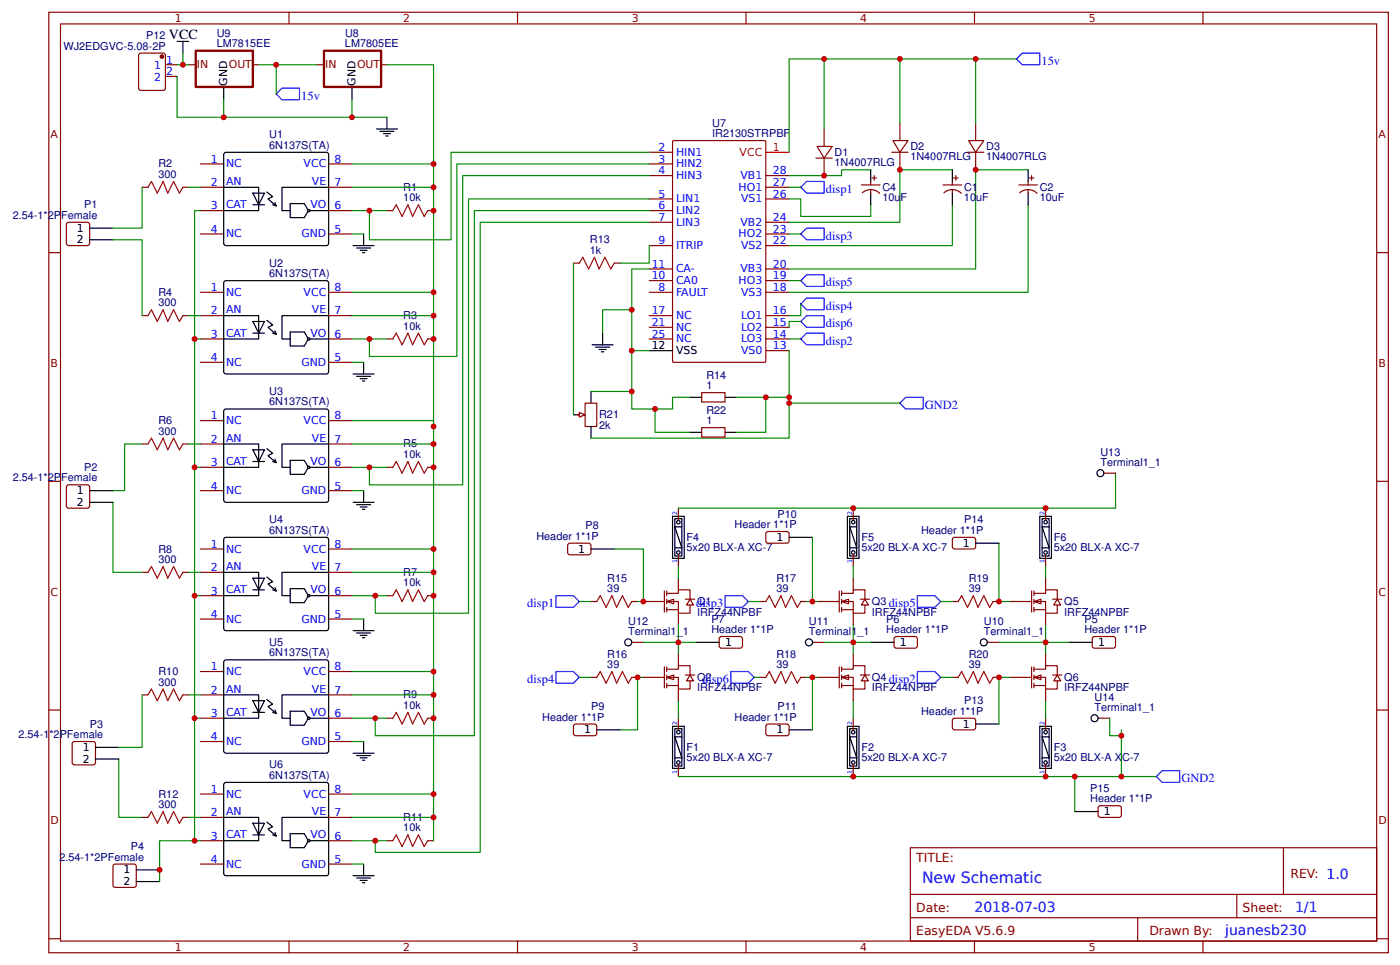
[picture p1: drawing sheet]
<svg xmlns="http://www.w3.org/2000/svg" width="318mm" height="219mm" viewBox="0 0 318 219" stroke-linecap="round" stroke-linejoin="round" font-family="sans-serif">
<g fill="none" stroke="#800" stroke-width=".26">
<path d="M11.1 2.8h304v213.2h-304zM13.7 5.4h298.7v208h-298.7zM31.5 12.3l.5-.3h5l.5 .3v7.7l-.2 .4-5.3 .1-.5-.3zM37.5 14.7h2.7M37.5 17.3h2.7M65.6 2.8v2.6M117.4 2.8v2.6M169.3 2.8v2.6M221.2 2.8v2.6M273 2.8v2.6M45.5 37.2h5.3M74.6 37.2h5.3"/>
<path d="M147.3 37.2h5.3M147.3 34.5h5.3M147.3 39.8h5.3M152.8 31.9h20.7l.3 .1v49.9l-.1 .2-20.8 .1-.2-.2-.1-49.9zM173.8 39.8h5.3M185.2 35.9h3.7M185.4 33.2h3.5l-1.9 2.7zM187 29.2v4M187 35.9v3.9M198.4 39.8v1.1M202.4 34.5h3.7M202.6 31.9h3.5l-1.9 2.6z"/>
<path d="M204.2 27.9v4M204.2 34.5v4M216.9 39.8v1.1M219.6 34.5h3.7M219.8 31.9h3.5l-1.9 2.6zM221.4 27.9v4M221.4 34.5v4M234.1 39.8v1.1M11.1 57.3h2.6M15.1 50.7l.5-.3 4.5 .1 .2 .4v4.5l-.5 .3-4.5-.1-.2-.4zM32.3 42.5h1.3M41.5 42.5h1.3"/>
<path d="M45.5 42.5h5.3M45.5 47.8h5.3M45.5 53h5.3M74.6 42.5h5.3M74.6 47.8h5.3M74.6 53h5.3M87.8 47.8h1.3M97.1 47.8h1.3M130.1 59.7h1.4M139.4 59.7h1.3M147.3 47.8h5.3M147.3 45.1h5.3"/>
<path d="M147.3 50.4h5.3M147.3 55.7h5.3M173.8 42.5h5.3M173.8 53h5.3M173.8 45.1h5.3M173.8 50.4h5.3M173.8 55.7h5.3M195.5 41.9h4.2M195.7 43.7a2.84 2.84 0 0 1 3.9 .1M197.6 41.1v.8M197.6 43v.8M197.9 40.3h1"/>
<path d="M214 41.9h4.3M214.2 43.7a2.84 2.84 0 0 1 4 .1M216.1 41.1v.8M216.1 43v.8M216.4 40.3h1.1M231.2 41.9h4.3M231.4 43.7a2.84 2.84 0 0 1 4 .1M233.3 41.1v.8M233.3 43v.8M233.6 40.3h1.1M312.4 57.3h2.7M32.3 71.6h1.3"/>
<path d="M41.5 71.6h1.3M45.5 66.3h5.3M45.5 71.6h5.3M45.5 76.9h5.3M74.6 66.3h5.3M74.6 71.6h5.3M74.6 76.9h5.3M87.8 76.9h1.3M97.1 76.9h1.3M147.3 66.3h5.3M147.3 71.6h5.3M147.3 76.9h5.3"/>
<path d="M147.3 63.6h5.3M147.3 61h5.3M147.3 74.2h5.3M173.8 66.3h5.3M173.8 71.6h5.3M173.8 76.9h5.3M173.8 63.6h5.3M173.8 61h5.3M173.8 79.5h5.3M173.8 74.2h5.3M45.5 82.2h5.3M45.5 95.4h5.3"/>
<path d="M74.6 82.2h5.3M74.6 95.4h5.3M130.9 94.1h1.4M132.8 91.4h2.6v5.3h-2.6zM11.1 109.1h2.6M15.1 110.2l.5-.3 4.5 .1 .2 .5v4.5l-.5 .2h-4.5l-.2-.5zM32.3 100.7h1.3M41.5 100.7h1.3M45.5 100.7h5.3M45.5 106h5.3M45.5 111.3h5.3M74.6 100.7h5.3"/>
<path d="M74.6 106h5.3M74.6 111.3h5.3M87.8 106h1.3M97.1 106h1.3M312.4 109.1h2.7M32.3 129.8h1.3M41.5 129.8h1.3M45.5 124.5h5.3M45.5 129.8h5.3M45.5 135.1h5.3M74.6 124.5h5.3M74.6 129.8h5.3"/>
<path d="M74.6 135.1h5.3M87.8 135.1h1.3M97.1 135.1h1.3M32.3 157.6h1.3M41.5 157.6h1.3M45.5 140.4h5.3M45.5 152.3h5.3M45.5 157.6h5.3M74.6 140.4h5.3M74.6 152.3h5.3M74.6 157.6h5.3M11.1 161h2.6"/>
<path d="M16.5 168.4l.4-.3 4.5 .1 .3 .5-.1 4.5-.5 .2h-4.5l-.2-.5zM45.5 162.9h5.3M45.5 168.1h5.3M74.6 162.9h5.3M74.6 168.1h5.3M87.8 162.9h1.3M97.1 162.9h1.3M312.4 161h2.7M25.9 196l4.5-.1 .5 .3v4.5l-.2 .4-4.5 .1-.5-.2-.1-4.5zM32.3 185.3h1.3M41.5 185.3h1.3M45.5 180h5.3"/>
<path d="M45.5 185.3h5.3M45.5 190.6h5.3M45.5 195.9h5.3M74.6 180h5.3M74.6 185.3h5.3M74.6 190.6h5.3M74.6 195.9h5.3M87.8 190.6h1.3M97.1 190.6h1.3M206.6 192.2h105.8v21.2h-105.8zM291.3 192.2v10.6M11.1 212.9h2.6"/>
<path d="M65.6 213.4v2.6M117.4 213.4v2.6M169.3 213.4v2.6M206.6 202.8h105.8M206.6 208.1h105.8M221.2 213.4v2.6M258.2 208.1v5.3M273 213.4v2.6M280.7 202.8v5.3M312.4 212.9h2.7"/>
</g>
<path d="M44.4 11.5h13v8.2h-13zM73.5 11.5h13v8.2h-13z" fill="none" stroke="#800" stroke-width=".53"/>
<path d="M42.8 14.7h1.4M57.4 14.7h1.3M71.9 14.7h1.4M86.5 14.7h1.3" fill="none" stroke="#880001" stroke-width=".26"/>
<g fill="none" stroke="#000" stroke-width=".26">
<path d="M40.2 9.4h2.6M41.5 9.4v2.6M50.8 20v2.6M79.9 20v2.6M50.8 34.8l.5-.3 23 .1 .3 .5-.1 20.3-.4 .3-23.1-.1-.2-.4zM85.4 29.2h4.8M86.2 29.8h3.2M87 30.3h1.6M87.6 30.8h.5M87.8 26.6v2.6M197.6 38.5v2.6M216.1 38.5v2.6"/>
<path d="M233.3 38.5v2.6M20.3 51.7h5.3M20.3 54.4h5.3M50.8 42.5h7.9v5.3h-7.9M57.4 43.8h2.6l-1.3 2.6zM57.4 46.4h2.6M60.6 43.5l1.3 1.1-1.1 .5 1.9 1.6-.3-.8M61.9 46.4l.8 .3M65.9 46.2h3.1a1.89 1.89 0 0 1 .5 2.5l-.5 .6h-3.1zM70.4 47.8h4.2M74.6 42.5h-10.6v5.3h1.9M80.1 55.7h4.8"/>
<path d="M80.9 56.2h3.2M81.7 56.8h1.6M82.3 57.3h.5M82.5 53v2.7M197.6 43.8v2.6M216.1 43.8v2.6M233.3 43.8v2.6M50.8 71.6h7.9v5.3h-7.9M51 63.7h23.3l.3 .5-.1 20.3-.4 .3-23.1-.1-.2-.4v-20.1zM57.4 72.9h2.6l-1.3 2.6zM57.4 75.5h2.6M60.6 72.6l1.3 1.1-1.1 .5 1.9 1.6-.3-.8"/>
<path d="M61.9 75.5l.8 .3M65.9 75.3h3.1a1.89 1.89 0 0 1 .5 2.5l-.5 .6h-3.1zM70.4 76.9h4.2M74.6 71.6h-10.6v5.3h1.9M147.3 79.5h5.3M50.8 93l.5-.3 23 .1 .3 .5-.1 20.3-.4 .3-23.1-.1-.2-.4zM80.1 84.8h4.8M80.9 85.3h3.2M81.7 85.9h1.6M82.3 86.4h.5M82.5 82.2v2.6M130.1 94.1h2.7"/>
<path d="M134.1 88.8v2.6M134.1 96.7v2.7M20.3 113.9h5.3M20.3 111.3h5.3M50.8 100.7h7.9v5.3h-7.9M57.4 102h2.6l-1.3 2.6zM57.4 104.6h2.6M60.6 101.7l1.3 1.1-1.1 .5 1.9 1.6-.3-.8M61.9 104.6l.8 .3M65.9 104.4h3.1a1.89 1.89 0 0 1 .5 2.5l-.5 .7h-3.1zM70.4 106h4.2M74.6 100.7h-10.6v5.3h1.9"/>
<path d="M80.1 113.9h4.8M80.9 114.4h3.2M81.7 115h1.6M82.3 115.5h.5M82.5 111.3v2.6M50.8 129.8h7.9v5.3h-7.9M51 121.9h23.3l.3 .5-.1 20.3-.4 .3-23.1-.1-.2-.4v-20.1zM57.4 131.1h2.6l-1.3 2.6zM57.4 133.7h2.6M60.6 130.8l1.3 1.1-1.1 .5 1.9 1.6-.3-.8M61.9 133.7l.8 .3M65.9 133.5h3.1a1.89 1.89 0 0 1 .5 2.5l-.5 .7h-3.1z"/>
<path d="M70.4 135.1h4.2M74.6 129.8h-10.6v5.3h1.9M50.8 157.6h7.9v5.3h-7.9M50.8 149.9l.5-.3 23 .1 .3 .5-.1 20.3-.4 .3-23.1-.1-.2-.4zM57.4 158.9h2.6l-1.3 2.6zM60.6 158.6l1.3 1.1-1.1 .5 1.9 1.6-.3-.8M74.6 157.6h-10.6v5.3h1.9M80.1 143h4.8M80.9 143.5h3.2M81.7 144.1h1.6M82.3 144.6h.5M82.5 140.4v2.6"/>
<path d="M21.7 169.5h5.3M21.7 172.1h5.3M50.8 177.7l.5-.3 23 .1 .3 .4-.1 20.4-.4 .3-23.1-.1-.2-.5zM57.4 161.5h2.6M61.9 161.5l.8 .3M65.9 161.3h3.1a1.89 1.89 0 0 1 .5 2.5l-.5 .6h-3.1zM70.4 162.9h4.2M80.1 170.8h4.8M80.9 171.3h3.2M81.7 171.8h1.6M82.3 172.4h.5M82.5 168.1v2.7"/>
<path d="M30.9 197.2h5.3M30.9 199.9h5.3M50.8 185.3h7.9v5.3h-7.9M57.4 186.7h2.6l-1.3 2.6zM57.4 189.3h2.6M60.6 186.4l1.3 1.1-1.1 .5 1.9 1.6-.3-.8M61.9 189.3l.8 .3M65.9 189h3.1a1.89 1.89 0 0 1 .5 2.5l-.5 .7h-3.1zM70.4 190.6h4.2M74.6 185.3h-10.6v5.3h1.9M80.1 198.6h4.8M80.9 199.1h3.2"/>
<path d="M81.7 199.6h1.6M82.5 195.9v2.7M82.3 200.2h.5"/>
<circle cx="70.1" cy="47.8" r=".26"/>
<circle cx="70.1" cy="76.9" r=".26"/>
<circle cx="70.1" cy="106" r=".26"/>
<circle cx="70.1" cy="135.1" r=".26"/>
<circle cx="70.1" cy="162.9" r=".26"/>
<circle cx="70.1" cy="190.6" r=".26"/>
</g>
<g fill="none" stroke="#080" stroke-width=".26">
<path d="M40.2 17.3v9.3h10.6M40.2 14.7h2.6M41.5 12v2.7M58.7 14.7h13.2M87.8 14.7h10.6v22.5M187 13.4v15.8M204.2 13.4v14.5M221.4 13.4v14.5M230.7 13.4h-51.6v21.1M50.8 22.6v4h29.1v-4M79.9 37.2h18.5v5.3M79.9 26.6h7.9"/>
<path d="M197.6 38.5h-6.6v1.3h-11.9M216.1 38.5h-11.9v11.9h-25.1M233.3 38.5h-11.9v22.5h-42.3M25.6 54.4h6.7v17.2M32.3 42.5v9.2h-6.7M42.8 42.5h2.7M45.5 47.8h-1.3v29.1M79.9 42.5h18.5v23.8M79.9 47.8h7.9M79.9 53h2.6M147.3 55.7v4h-6.6M179.1 45.1h2.6v4h15.9v-2.7"/>
<path d="M179.1 42.5h2.6M179.1 53h2.6M216.1 46.4v9.3h-37M233.3 46.4v19.9h-54.2M42.8 71.6h2.7M45.5 76.9h-1.3v29.1M79.9 71.6h18.5v25.1M79.9 66.3h18.5v5.3M79.9 76.9h7.9M179.1 76.9h2.6M179.1 63.6h2.6M181.7 68.9v2.7h-2.6"/>
<path d="M181.7 72.9h-2.6v1.3M79.9 95.4h18.5v5.3M79.9 82.2h2.6M179.1 91.4h25.1M25.6 113.9v15.9h6.7M32.3 100.7h-4v10.6h-2.7M42.8 100.7h2.7M45.5 106h-1.3v29.1M79.9 100.7h18.5v23.8M79.9 106h7.9M79.9 111.3h2.6M42.8 129.8h2.7"/>
<path d="M45.5 135.1h-1.3v27.8h1.3M79.9 129.8h18.5v22.5M79.9 124.5h18.5v5.3M79.9 135.1h7.9M32.3 157.6v11.9h-5.3M42.8 157.6h2.7M79.9 157.6h18.5v22.4M79.9 152.3h18.5v5.3M79.9 140.4h2.6M27 172.1v13.2h5.3M44.2 162.9v27.7h1.3M79.9 162.9h7.9"/>
<path d="M79.9 168.1h2.6M42.8 185.3h2.7M44.2 190.6h-8v9.3M79.9 185.3h18.5v5.3M79.9 180h18.5v5.3M79.9 190.6h7.9M79.9 195.9h2.6"/>
</g>
<circle cx="36.8" cy="12.8" r=".4" fill="#800" stroke="#800" stroke-width=".26"/>
<g fill="none" stroke="#a00000" stroke-width=".26">
<path d="M33.6 42.5l.8-1.4 1.3 2.7 1.3-2.7 1.1 2.7 1.3-2.7 1.3 2.7 .8-1.3M89.1 47.8l.8-1.4 1.4 2.7 1.3-2.7 1 2.7 1.4-2.7 1.3 2.7 .8-1.3M131.5 59.7l.8-1.4 1.3 2.7 1.3-2.7 1.1 2.7 1.3-2.7 1.3 2.7 .8-1.3M33.6 71.6l.8-1.4 1.3 2.7 1.3-2.7 1.1 2.7 1.3-2.7 1.3 2.7 .8-1.3M89.1 76.9l.8-1.4 1.4 2.7 1.3-2.7 1 2.7 1.4-2.7 1.3 2.7 .8-1.3M33.6 100.7l.8-1.3 1.3 2.6 1.3-2.6 1.1 2.6 1.3-2.6 1.3 2.6 .8-1.3M89.1 106l.8-1.4 1.4 2.7 1.3-2.7 1 2.7 1.4-2.7 1.3 2.7 .8-1.3M33.6 129.8l.8-1.3 1.3 2.6 1.3-2.6 1.1 2.6 1.3-2.6 1.3 2.6 .8-1.3M89.1 135.1l.8-1.4 1.4 2.7 1.3-2.7 1 2.7 1.4-2.7 1.3 2.7 .8-1.3M33.6 157.6l.8-1.4 1.3 2.7 1.3-2.7 1.1 2.7 1.3-2.7 1.3 2.7 .8-1.3M89.1 162.9l.8-1.4 1.4 2.7 1.3-2.7 1 2.7 1.4-2.7 1.3 2.7 .8-1.3M33.6 185.3l.8-1.3 1.3 2.7 1.3-2.7 1.1 2.7 1.3-2.7 1.3 2.7 .8-1.4"/>
<path d="M89.1 190.6l.8-1.3 1.4 2.7 1.3-2.7 1 2.7 1.4-2.7 1.3 2.7 .8-1.4"/>
</g>
<path d="M173.8 34.5h5.3" fill="none" stroke="#f00" stroke-width=".26"/>
<path d="M232 12h4v2.7h-4l-1.3-1.3zM181.7 42.5l1.4-1.4h3.9v2.7h-3.9zM181.7 53l1.4-1.3h3.9v2.7h-3.9zM181.7 68.9l1.4-1.3h3.9v2.6h-3.9zM181.7 72.9l1.4-1.3h3.9v2.6h-3.9zM181.7 76.9l1.4-1.4h3.9v2.7h-3.9zM183.1 62.3h3.9v2.7h-3.9l-1.4-1.4zM205.6 90.1h3.9v2.6h-3.9l-1.4-1.3z" fill="none" stroke="#00f" stroke-width=".26"/>
<path d="M131.5 93.5l1.3 .6-1.3 .5z" fill="#efefef" stroke="#800" stroke-width=".26"/>
<g fill="none" stroke="#080" stroke-width=".26">
<path d="M62.7 14.7v6.6M147.3 34.5h-44.9v19.9h-18.6v-6.6M147.3 37.2h-43.6v43.6h-19.9v-3.9M147.3 39.8h-42.3v70.1h-21.2v-3.9M130.1 59.7v34.4M147.3 45.1h-41v93.9h-21.1v-3.9M147.3 47.8h-39.6v119h-22.5v-3.9M147.3 50.4h-38.3v142.9h-23.8v-2.7M143.4 70.2v22.5h9.2v-2.6h4M143.4 79.5h3.9M147.3 61h-3.9v9.2h-6.6v5.3M179.1 79.5v19.9h-45"/>
<path d="M134.1 88.8h9.3M148.7 92.7v5.3h7.9M167.2 90.1h11.9M173.8 90.1v7.9h-6.6"/>
</g>
<path d="M134.4 78.2h4.7M135.2 78.7h3.2M136 79.2h1.6M136.5 79.8h.5M136.8 75.5v2.7M156.6 90.1h2.7M156.6 98h2.7M164.5 90.1h2.7M164.5 98h2.7" fill="none" stroke="#000" stroke-width=".26"/>
<path d="M159.3 89h5.2v2.1h-5.2zM159.3 97h5.2v2.1h-5.2z" fill="none" stroke="#800" stroke-width=".26"/>
<path d="M64 20h4v2.6h-4l-1.3-1.3z" fill="none" stroke="#00f" stroke-width=".26"/>
<g fill="#fefefe" stroke="#800" stroke-width=".26">
<path d="M151.3 136.4l1.6-.5v1z"/>
<path d="M156.6 135.9l.8 1.3h-1.6z"/>
</g>
<g fill="none" stroke="#800" stroke-width=".26">
<path d="M154 115.2v2.7M193.6 115.2v2.7M237.3 115.2v2.7M250.5 107.3h2.7M129.1 123.2h4.8l.2 .5-.1 1.8-.4 .3-4.5-.1-.3-.4v-1.6zM134.1 136.4h1.3M143.4 136.4h1.3M146 136.4h4.8M150.8 134v4.8M151.3 134.5h2.7v-.8h2.6v2.2M151.3 136.4h2.7v2.6h2.6v-1.8M151.3 138.2h2.7"/>
<path d="M151.3 134v1.1M151.3 135.9v1M151.3 137.7v1.1M154 125.8v2.7M154 131.1v2.6M154 139v2.7M155.5 135.9h2.2M172.5 136.4h1.3M174.1 120.6h4.7l.3 .4-.1 1.9-.4 .3-4.5-.1-.3-.5v-1.6zM181.7 136.4h1.4M193.6 125.8v2.7M216.1 136.4h1.4"/>
<path d="M216.4 121.9h4.8l.2 .5v1.8l-.5 .3-4.5-.1-.3-.4v-1.6zM225.4 136.4h1.3M237.3 125.8v2.7M134.1 153.6h1.3M143.4 153.6h1.3M143.4 145.7h2.6M163.5 144.4h4.8l.2 .5-.1 1.8-.4 .3-4.5-.1-.3-.5v-1.5zM172.5 153.6h1.3M181.7 153.6h1.4M184.4 145.7h2.6M203.2 144.4h4.7l.3 .5-.1 1.8-.4 .3-4.5-.1-.3-.5v-1.5zM216.1 153.6h1.4"/>
<path d="M224.1 145.7h2.6M225.4 153.6h1.3M248.2 144.4h4.7l.3 .5-.1 1.8-.4 .3-4.5-.1-.3-.5v-1.5zM130.4 164.2h4.8l.2 .5v1.9l-.5 .2-4.5-.1-.3-.4v-1.6zM154 162.9v2.6M154 173.4v2.7M174.1 164.2h4.7l.3 .5-.1 1.9-.4 .2-4.5-.1-.3-.4v-1.6zM193.6 162.9v2.6M193.6 173.4v2.7M216.4 162.9h4.8l.2 .5v1.8l-.5 .3-4.5-.1-.3-.4v-1.6zM237.3 162.9v2.6M237.3 173.4v2.7"/>
<path d="M249.2 162.9h2.7M249.5 182.8h4.7l.3 .4-.1 1.9-.4 .2h-4.5l-.3-.5v-1.6z"/>
</g>
<g fill="none" stroke="#080" stroke-width=".26">
<path d="M253.2 107.3v7.9h-99.2M131.5 136.4h2.6M139.4 124.5h6.6v11.9h-1.3M154 128.5v2.6M169.8 136.4h2.7M183.1 136.4h2.6M184.4 121.8v14.6M193.6 128.5v2.6M213.5 136.4h2.6M226.7 123.2v13.2h2.7M237.3 128.5v2.6M131.5 153.6h2.6"/>
<path d="M146 153.6h-1.3v11.9h-4M146 145.7h11.9M154 141.7v6.6M154 158.9v4M171.2 153.6h1.3M183.1 153.6h2.6M184.4 153.6v11.9M187 145.7h10.6M193.6 141.7v6.6M193.6 158.9v4M213.5 153.6h2.6M226.7 145.7h15.9"/>
<path d="M229.4 153.6h-2.7v10.6M237.3 141.7v6.6M237.3 158.9v4M154 176.1h108.4M243.9 176.1v7.9M251.9 162.9v3.9h2.6M254.5 165.5v10.6"/>
</g>
<path d="M126.2 135.1h3.9l1.4 1.3-1.4 1.3h-3.9zM164.5 135.1h4l1.3 1.3-1.3 1.3h-4zM208.2 135.1h4l1.3 1.3-1.3 1.3h-4zM126.2 152.3h3.9l1.4 1.3-1.4 1.3h-3.9zM165.9 152.3h3.9l1.4 1.3-1.4 1.3h-3.9zM208.2 152.3h4l1.3 1.3-1.3 1.3h-4zM263.8 174.8h3.9v2.6h-3.9l-1.4-1.3z" fill="none" stroke="#00f" stroke-width=".26"/>
<g fill="none" stroke="#000" stroke-width=".26">
<path d="M152.6 117.1h2.7v9.5h-2.7zM153.2 117.6h1.6v8.5h-1.6zM154.8 119.5h-1.6l1.6 4.7h-1.6M192.3 117.1h2.7v9.5h-2.7zM192.9 117.6h1.5v8.5h-1.5zM194.4 119.5h-1.5l1.5 4.7h-1.5M236 117.1h2.6v9.5h-2.6zM236.5 117.6h1.6v8.5h-1.6zM238.1 119.5h-1.6l1.6 4.7h-1.6M134.1 124.5h5.3M179.1 121.8h5.3M221.4 123.2h5.3"/>
<path d="M157.9 145.7h5.3M197.6 145.7h5.3M242.6 145.7h5.3M135.4 165.5h5.3M152.6 164.7h2.7v9.5h-2.7zM153.2 165.2h1.6v8.5h-1.6zM154.8 167.1h-1.6l1.6 4.7h-1.6M179.1 165.5h5.3M192.3 164.7h2.7v9.5h-2.7zM192.9 165.2h1.5v8.5h-1.5zM194.4 167.1h-1.5l1.5 4.7h-1.5M221.4 164.2h5.3"/>
<path d="M236 164.7h2.6v9.5h-2.6zM236.5 165.2h1.6v8.5h-1.6zM238.1 167.1h-1.6l1.6 4.7h-1.6M243.9 184h5.3"/>
<circle cx="154" cy="118.4" r=".4"/>
<circle cx="193.6" cy="118.4" r=".4"/>
<circle cx="237.3" cy="118.4" r=".4"/>
<circle cx="249.7" cy="107.3" r=".79"/>
<circle cx="154" cy="125.3" r=".4"/>
<circle cx="193.6" cy="125.3" r=".4"/>
<circle cx="237.3" cy="125.3" r=".4"/>
<circle cx="142.6" cy="145.7" r=".79"/>
<circle cx="183.6" cy="145.7" r=".79"/>
<circle cx="223.3" cy="145.7" r=".79"/>
<circle cx="154" cy="172.9" r=".4"/>
<circle cx="154" cy="166" r=".4"/>
<circle cx="193.6" cy="172.9" r=".4"/>
<circle cx="193.6" cy="166" r=".4"/>
<circle cx="237.3" cy="172.9" r=".4"/>
<circle cx="237.3" cy="166" r=".4"/>
<circle cx="248.4" cy="162.9" r=".79"/>
</g>
<path d="M135.4 136.4l.8-1.3 1.4 2.6 1.3-2.6 1 2.6 1.4-2.6 1.3 2.6 .8-1.3M173.8 136.4l.8-1.3 1.3 2.6 1.3-2.6 1.1 2.6 1.3-2.6 1.3 2.6 .8-1.3M217.5 136.4l.8-1.3 1.3 2.6 1.3-2.6 1.1 2.6 1.3-2.6 1.3 2.6 .8-1.3M135.4 153.6l.8-1.3 1.4 2.6 1.3-2.6 1 2.6 1.4-2.6 1.3 2.6 .8-1.3M173.8 153.6l.8-1.3 1.3 2.6 1.3-2.6 1.1 2.6 1.3-2.6 1.3 2.6 .8-1.3M217.5 153.6l.8-1.3 1.3 2.6 1.3-2.6 1.1 2.6 1.3-2.6 1.3 2.6 .8-1.3" fill="none" stroke="#a00000" stroke-width=".26"/>
<g fill="#fefefe" stroke="#800" stroke-width=".26">
<path d="M191 136.4l1.6-.5v1z"/>
<path d="M196.3 135.9l.8 1.3h-1.6z"/>
</g>
<path d="M185.7 136.4h4.8M190.5 134v4.8M191 134.5h2.6v-.8h2.7v2.2M191 136.4h2.6v2.6h2.7v-1.8M191 138.2h2.6M191 134v1.1M191 135.9v1M191 137.7v1.1M193.6 131.1v2.6M193.6 139v2.7M195.2 135.9h2.2" fill="none" stroke="#800" stroke-width=".26"/>
<g fill="#fefefe" stroke="#800" stroke-width=".26">
<path d="M234.7 136.4l1.5-.5v1z"/>
<path d="M240 135.9l.7 1.3h-1.5z"/>
</g>
<path d="M229.4 136.4h4.7M234.1 134v4.8M234.7 134.5h2.6v-.8h2.7v2.2M234.7 136.4h2.6v2.6h2.7v-1.8M234.7 138.2h2.6M234.7 134v1.1M234.7 135.9v1M234.7 137.7v1.1M237.3 131.1v2.6M237.3 139v2.7M238.9 135.9h2.1" fill="none" stroke="#800" stroke-width=".26"/>
<g fill="#fefefe" stroke="#800" stroke-width=".26">
<path d="M151.3 153.6l1.6-.5v1z"/>
<path d="M156.6 153.1l.8 1.3h-1.6z"/>
</g>
<path d="M146 153.6h4.8M150.8 151.2v4.8M151.3 151.7h2.7v-.8h2.6v2.2M151.3 153.6h2.7v2.6h2.6v-1.8M151.3 155.4h2.7M151.3 151.2v1.1M151.3 153.1v1M151.3 154.9v1.1M154 148.3v2.6M154 156.2v2.7M155.5 153.1h2.2" fill="none" stroke="#800" stroke-width=".26"/>
<g fill="#fefefe" stroke="#800" stroke-width=".26">
<path d="M191 153.6l1.6-.5v1z"/>
<path d="M196.3 153.1l.8 1.3h-1.6z"/>
</g>
<path d="M185.7 153.6h4.8M190.5 151.2v4.8M191 151.7h2.6v-.8h2.7v2.2M191 153.6h2.6v2.6h2.7v-1.8M191 155.4h2.6M191 151.2v1.1M191 153.1v1M191 154.9v1.1M193.6 148.3v2.6M193.6 156.2v2.7M195.2 153.1h2.2" fill="none" stroke="#800" stroke-width=".26"/>
<g fill="#fefefe" stroke="#800" stroke-width=".26">
<path d="M234.7 153.6l1.5-.5v1z"/>
<path d="M240 153.1l.7 1.3h-1.5z"/>
</g>
<path d="M229.4 153.6h4.7M234.1 151.2v4.8M234.7 151.7h2.6v-.8h2.7v2.2M234.7 153.6h2.6v2.6h2.7v-1.8M234.7 155.4h2.6M234.7 151.2v1.1M234.7 153.1v1M234.7 154.9v1.1M237.3 148.3v2.6M237.3 156.2v2.7M238.9 153.1h2.1" fill="none" stroke="#800" stroke-width=".26"/>
<g fill="#c00">
<circle cx="254.5" cy="176.1" r=".66"/>
<circle cx="237.3" cy="115.2" r=".66"/>
<circle cx="243.9" cy="176.1" r=".66"/>
<circle cx="237.3" cy="145.7" r=".66"/>
<circle cx="154" cy="145.7" r=".66"/>
<circle cx="226.7" cy="153.6" r=".66"/>
<circle cx="184.4" cy="136.4" r=".66"/>
<circle cx="146" cy="136.4" r=".66"/>
<circle cx="144.7" cy="153.6" r=".66"/>
<circle cx="193.6" cy="115.2" r=".66"/>
<circle cx="193.6" cy="176.1" r=".66"/>
<circle cx="237.3" cy="176.1" r=".66"/>
<circle cx="184.4" cy="153.6" r=".66"/>
<circle cx="193.6" cy="145.7" r=".66"/>
<circle cx="226.7" cy="136.4" r=".66"/>
<circle cx="254.5" cy="166.8" r=".66"/>
<circle cx="85.2" cy="162.9" r=".66"/>
<circle cx="83.8" cy="106" r=".66"/>
<circle cx="83.8" cy="47.8" r=".66"/>
<circle cx="173.8" cy="90.1" r=".66"/>
<circle cx="143.4" cy="70.2" r=".66"/>
<circle cx="143.4" cy="88.8" r=".66"/>
<circle cx="143.4" cy="79.5" r=".66"/>
<circle cx="204.2" cy="13.4" r=".66"/>
<circle cx="221.4" cy="38.5" r=".66"/>
<circle cx="187" cy="39.8" r=".66"/>
<circle cx="204.2" cy="38.5" r=".66"/>
<circle cx="187" cy="13.4" r=".66"/>
<circle cx="221.4" cy="13.4" r=".66"/>
<circle cx="179.1" cy="91.4" r=".66"/>
<circle cx="179.1" cy="90.1" r=".66"/>
<circle cx="148.7" cy="92.7" r=".66"/>
<circle cx="36.2" cy="197.2" r=".66"/>
<circle cx="44.2" cy="106" r=".66"/>
<circle cx="44.2" cy="162.9" r=".66"/>
<circle cx="98.4" cy="47.8" r=".66"/>
<circle cx="98.4" cy="66.3" r=".66"/>
<circle cx="98.4" cy="37.2" r=".66"/>
<circle cx="98.4" cy="157.6" r=".66"/>
<circle cx="98.4" cy="100.7" r=".66"/>
<circle cx="41.5" cy="14.7" r=".66"/>
<circle cx="50.8" cy="26.6" r=".66"/>
<circle cx="79.9" cy="26.6" r=".66"/>
<circle cx="98.4" cy="42.5" r=".66"/>
<circle cx="98.4" cy="71.6" r=".66"/>
<circle cx="98.4" cy="129.8" r=".66"/>
<circle cx="98.4" cy="185.3" r=".66"/>
<circle cx="98.4" cy="96.7" r=".66"/>
<circle cx="98.4" cy="76.9" r=".66"/>
<circle cx="98.4" cy="124.5" r=".66"/>
<circle cx="98.4" cy="106" r=".66"/>
<circle cx="98.4" cy="152.3" r=".66"/>
<circle cx="98.4" cy="135.1" r=".66"/>
<circle cx="98.4" cy="180" r=".66"/>
<circle cx="98.4" cy="162.9" r=".66"/>
<circle cx="44.2" cy="135.1" r=".66"/>
<circle cx="44.2" cy="76.9" r=".66"/>
<circle cx="44.2" cy="190.6" r=".66"/>
<circle cx="83.8" cy="76.9" r=".66"/>
<circle cx="85.2" cy="135.1" r=".66"/>
<circle cx="85.2" cy="190.6" r=".66"/>
<circle cx="62.7" cy="14.7" r=".66"/>
</g>
<text font-size="3.5" fill="#00f" x="209.3" y="200.2">New Schematic</text>
<text font-size="3.2" x="38.3" y="8.9">VCC</text>
<g font-size="3.2" fill="#00f">
<text x="221.2" y="206.8">2018-07-03</text>
<text x="293.9" y="206.8">1/1</text>
<text x="278.1" y="212.1">juanesb230</text>
</g>
<g font-size="2.8" fill="#00f">
<text x="236.4" y="14.7">15v</text>
<text x="68.4" y="22.6">15v</text>
<text x="187.4" y="43.8">disp1</text>
<text x="187.4" y="54.4">disp3</text>
<text x="187.4" y="65">disp5</text>
<text x="187.4" y="70.2">disp4</text>
<text x="187.4" y="74.2">disp6</text>
<text x="187.4" y="78.2">disp2</text>
<text x="209.9" y="92.7">GND2</text>
<text x="119.7" y="137.7">disp1</text>
<text x="158" y="137.7">disp3</text>
<text x="201.7" y="137.7">disp5</text>
<text x="119.7" y="154.9">disp4</text>
<text x="159.4" y="154.9">disp6</text>
<text x="201.7" y="154.9">disp2</text>
<text x="268.1" y="177.4">GND2</text>
</g>
<g font-size="2.8" fill="#800">
<text x="207.9" y="195.4">TITLE:</text>
<text x="292.9" y="199.1">REV: 1.0</text>
<text x="207.9" y="206.8">Date:</text>
<text x="282" y="206.8">Sheet:</text>
<text x="207.9" y="212.1">EasyEDA V5.6.9</text>
<text x="260.9" y="212.1">Drawn By:</text>
</g>
<g font-size="2.5" fill="#800">
<text x="39.7" y="5">1</text>
<text x="91.5" y="5">2</text>
<text x="143.4" y="5">3</text>
<text x="195.2" y="5">4</text>
<text x="247.1" y="5">5</text>
<text x="11.5" y="31.4">A</text>
<text x="312.8" y="31.4">A</text>
<text x="11.5" y="83.2">B</text>
<text x="312.8" y="83.2">B</text>
<text x="11.5" y="135.1">C</text>
<text x="312.8" y="135.1">C</text>
<text x="11.5" y="186.9">D</text>
<text x="312.8" y="186.9">D</text>
<text x="39.7" y="215.6">1</text>
<text x="91.5" y="215.6">2</text>
<text x="143.4" y="215.6">3</text>
<text x="195.2" y="215.6">4</text>
<text x="247.1" y="215.6">5</text>
</g>
<g font-size="2.5" fill="#000080">
<text x="14.4" y="11.2">WJ2EDGVC-5.08-2P</text>
<text x="33.2" y="8.9">P12</text>
<text x="49.2" y="10.7">LM7815EE</text>
<text x="49.2" y="8.3">U9</text>
<text x="78.3" y="10.7">LM7805EE</text>
<text x="78.3" y="8.3">U8</text>
<text x="161.6" y="28.7">U7</text>
<text x="61.1" y="31.4">U1</text>
<text x="61.1" y="33.7">6N137S(TA)</text>
<text x="161.6" y="31.1">IR2130STRPBF</text>
<text x="189.4" y="35.3">D1</text>
<text x="206.6" y="34">D2</text>
<text x="223.8" y="34">D3</text>
<text x="36" y="40.3">300</text>
<text x="36" y="38">R2</text>
<text x="189.4" y="37.7">1N4007RLG</text>
<text x="206.6" y="36.4">1N4007RLG</text>
<text x="223.8" y="36.4">1N4007RLG</text>
<text x="19.1" y="47.2">P1</text>
<text x="91.5" y="45.6">10k</text>
<text x="91.5" y="43.3">R1</text>
<text x="200.3" y="45.6">10uF</text>
<text x="200.3" y="43.3">C4</text>
<text x="218.8" y="45.6">10uF</text>
<text x="218.8" y="43.3">C1</text>
<text x="236" y="45.6">10uF</text>
<text x="236" y="43.3">C2</text>
<text x="2.9" y="49.6">2.54-1*2PFemale</text>
<text x="133.9" y="57.5">1k</text>
<text x="133.9" y="55.2">R13</text>
<text x="61.1" y="60.5">U2</text>
<text x="61.1" y="62.8">6N137S(TA)</text>
<text x="36" y="69.5">300</text>
<text x="36" y="67.1">R4</text>
<text x="91.5" y="74.7">10k</text>
<text x="91.5" y="72.4">R3</text>
<text x="61.1" y="89.6">U3</text>
<text x="160.3" y="88.2">1</text>
<text x="160.3" y="85.9">R14</text>
<text x="61.1" y="91.9">6N137S(TA)</text>
<text x="136" y="94.9">R21</text>
<text x="160.3" y="93.8">R22</text>
<text x="36" y="98.6">300</text>
<text x="36" y="96.2">R6</text>
<text x="91.5" y="101.5">R5</text>
<text x="136" y="97.2">2k</text>
<text x="160.3" y="96.2">1</text>
<text x="19.1" y="106.8">P2</text>
<text x="91.5" y="103.8">10k</text>
<text x="249.7" y="105.7">Terminal1_1</text>
<text x="249.8" y="103.3">U13</text>
<text x="2.9" y="109.1">2.54-1*2PFemale</text>
<text x="61.1" y="118.7">U4</text>
<text x="132.9" y="120">P8</text>
<text x="166.7" y="119.7">Header 1*1P</text>
<text x="176.5" y="117.3">P10</text>
<text x="218.8" y="118.7">P14</text>
<text x="36" y="125.3">R8</text>
<text x="61.1" y="121">6N137S(TA)</text>
<text x="121.7" y="122.4">Header 1*1P</text>
<text x="155.8" y="125">5x20 BLX-A XC-7</text>
<text x="155.8" y="122.6">F4</text>
<text x="195.5" y="125">5x20 BLX-A XC-7</text>
<text x="195.5" y="122.6">F5</text>
<text x="209.1" y="121">Header 1*1P</text>
<text x="239.2" y="125">5x20 BLX-A XC-7</text>
<text x="239.2" y="122.6">F6</text>
<text x="36" y="127.7">300</text>
<text x="91.5" y="130.6">R7</text>
<text x="137.8" y="131.9">R15</text>
<text x="176.2" y="131.9">R17</text>
<text x="219.9" y="131.9">R19</text>
<text x="91.5" y="133">10k</text>
<text x="137.8" y="134.3">39</text>
<text x="158.2" y="137.2">Q1</text>
<text x="176.2" y="134.3">39</text>
<text x="197.9" y="137.2">Q3</text>
<text x="219.9" y="134.3">39</text>
<text x="241.5" y="137.2">Q5</text>
<text x="142.6" y="141.7">U12</text>
<text x="158.2" y="139.6">IRFZ44NPBF</text>
<text x="161.4" y="143.5">Header 1*1P</text>
<text x="161.4" y="141.2">P7</text>
<text x="183.6" y="141.7">U11</text>
<text x="197.9" y="139.6">IRFZ44NPBF</text>
<text x="201.1" y="143.5">Header 1*1P</text>
<text x="201.1" y="141.2">P6</text>
<text x="223.3" y="141.7">U10</text>
<text x="241.5" y="139.6">IRFZ44NPBF</text>
<text x="246.1" y="143.5">Header 1*1P</text>
<text x="246.1" y="141.2">P5</text>
<text x="61.1" y="146.4">U5</text>
<text x="61.1" y="148.8">6N137S(TA)</text>
<text x="137.8" y="149.1">R16</text>
<text x="142.6" y="144.1">Terminal1_1</text>
<text x="176.2" y="149.1">R18</text>
<text x="183.6" y="144.1">Terminal1_1</text>
<text x="219.9" y="149.1">R20</text>
<text x="223.3" y="144.1">Terminal1_1</text>
<text x="36" y="155.4">300</text>
<text x="36" y="153.1">R10</text>
<text x="137.8" y="151.5">39</text>
<text x="158.2" y="154.4">Q2</text>
<text x="176.2" y="151.5">39</text>
<text x="197.9" y="154.4">Q4</text>
<text x="219.9" y="151.5">39</text>
<text x="241.5" y="154.4">Q6</text>
<text x="91.5" y="160.7">10k</text>
<text x="91.5" y="158.4">R9</text>
<text x="134.2" y="161">P9</text>
<text x="158.2" y="156.8">IRFZ44NPBF</text>
<text x="176.5" y="161">P11</text>
<text x="197.9" y="156.8">IRFZ44NPBF</text>
<text x="218.8" y="159.7">P13</text>
<text x="241.5" y="156.8">IRFZ44NPBF</text>
<text x="248.4" y="161.3">Terminal1_1</text>
<text x="248.4" y="158.9">U14</text>
<text x="4.2" y="167.3">2.54-1*2PFemale</text>
<text x="20.4" y="165">P3</text>
<text x="123.1" y="163.4">Header 1*1P</text>
<text x="166.7" y="163.4">Header 1*1P</text>
<text x="209.1" y="162.1">Header 1*1P</text>
<text x="155.8" y="172.6">5x20 BLX-A XC-7</text>
<text x="155.8" y="170.3">F1</text>
<text x="195.5" y="172.6">5x20 BLX-A XC-7</text>
<text x="195.5" y="170.3">F2</text>
<text x="239.2" y="172.6">5x20 BLX-A XC-7</text>
<text x="239.2" y="170.3">F3</text>
<text x="61.1" y="174.2">U6</text>
<text x="61.1" y="176.6">6N137S(TA)</text>
<text x="247.4" y="179.5">P15</text>
<text x="36" y="183.2">300</text>
<text x="36" y="180.8">R12</text>
<text x="247.4" y="181.9">Header 1*1P</text>
<text x="91.5" y="188.5">10k</text>
<text x="91.5" y="186.1">R11</text>
<text x="13.5" y="195.1">2.54-1*2PFemale</text>
<text x="29.7" y="192.7">P4</text>
</g>
<g font-size="2.5" fill="#00f">
<text x="35" y="15.7">1</text>
<text x="37.7" y="14.4">1</text>
<text x="37.7" y="17.1">2</text>
<text x="35" y="18.4">2</text>
<text x="149.5" y="34.3">2</text>
<text x="153.4" y="35.3">HIN1</text>
<text x="47.9" y="36.9">1</text>
<text x="51.3" y="38">NC</text>
<text x="51.3" y="41.9">AN</text>
<text x="68.9" y="38">VCC</text>
<text x="70.8" y="41.9">VE</text>
<text x="75.9" y="36.9">8</text>
<text x="149.5" y="36.9">3</text>
<text x="149.5" y="39.6">4</text>
<text x="153.4" y="38">HIN2</text>
<text x="153.4" y="40.6">HIN3</text>
<text x="168.1" y="40.6">VB1</text>
<text x="175.4" y="39.6">28</text>
<text x="47.9" y="42.2">2</text>
<text x="47.9" y="47.5">3</text>
<text x="51.3" y="47.2">CAT</text>
<text x="70.5" y="47.2">VO</text>
<text x="75.9" y="47.5">6</text>
<text x="75.9" y="42.2">7</text>
<text x="149.5" y="44.8">5</text>
<text x="149.5" y="47.5">6</text>
<text x="153.4" y="45.9">LIN1</text>
<text x="167.6" y="43.3">HO1</text>
<text x="168.2" y="45.9">VS1</text>
<text x="175.4" y="44.8">26</text>
<text x="175.4" y="42.2">27</text>
<text x="47.9" y="52.8">4</text>
<text x="51.3" y="53.8">NC</text>
<text x="68.4" y="53.8">GND</text>
<text x="75.9" y="52.8">5</text>
<text x="149.5" y="50.1">7</text>
<text x="153.4" y="48.6">LIN2</text>
<text x="153.4" y="51.2">LIN3</text>
<text x="167.6" y="53.8">HO2</text>
<text x="168.1" y="51.2">VB2</text>
<text x="175.4" y="52.8">23</text>
<text x="175.4" y="50.1">24</text>
<text x="149.5" y="55.4">9</text>
<text x="153.4" y="56.5">ITRIP</text>
<text x="168.2" y="56.5">VS2</text>
<text x="175.4" y="55.4">22</text>
<text x="147.9" y="63.4">10</text>
<text x="147.9" y="60.7">11</text>
<text x="153.4" y="64.4">CA0</text>
<text x="153.4" y="61.8">CA-</text>
<text x="167.6" y="64.4">HO3</text>
<text x="168.1" y="61.8">VB3</text>
<text x="175.4" y="63.4">19</text>
<text x="175.4" y="60.7">20</text>
<text x="47.9" y="66">1</text>
<text x="47.9" y="71.3">2</text>
<text x="51.3" y="67.1">NC</text>
<text x="51.3" y="71">AN</text>
<text x="68.9" y="67.1">VCC</text>
<text x="70.8" y="71">VE</text>
<text x="75.9" y="71.3">7</text>
<text x="75.9" y="66">8</text>
<text x="147.9" y="71.3">17</text>
<text x="149.5" y="66">8</text>
<text x="153.4" y="67.1">FAULT</text>
<text x="168.2" y="67.1">VS3</text>
<text x="175.4" y="71.3">16</text>
<text x="175.4" y="66">18</text>
<text x="47.9" y="76.6">3</text>
<text x="51.3" y="76.3">CAT</text>
<text x="70.5" y="76.3">VO</text>
<text x="75.9" y="76.6">6</text>
<text x="147.9" y="74">21</text>
<text x="147.9" y="76.6">25</text>
<text x="153.4" y="72.4">NC</text>
<text x="153.4" y="75">NC</text>
<text x="153.4" y="77.7">NC</text>
<text x="168.2" y="77.7">LO3</text>
<text x="168.2" y="75">LO2</text>
<text x="168.2" y="72.4">LO1</text>
<text x="175.4" y="76.6">14</text>
<text x="175.4" y="74">15</text>
<text x="47.9" y="81.9">4</text>
<text x="51.3" y="82.9">NC</text>
<text x="68.4" y="82.9">GND</text>
<text x="75.9" y="81.9">5</text>
<text x="168.2" y="80.3">VS0</text>
<text x="175.4" y="79.2">13</text>
<text x="47.9" y="95.1">1</text>
<text x="75.9" y="95.1">8</text>
<text x="47.9" y="100.4">2</text>
<text x="51.3" y="96.2">NC</text>
<text x="51.3" y="100.1">AN</text>
<text x="68.9" y="96.2">VCC</text>
<text x="70.8" y="100.1">VE</text>
<text x="75.9" y="100.4">7</text>
<text x="47.9" y="105.7">3</text>
<text x="51.3" y="105.4">CAT</text>
<text x="70.5" y="105.4">VO</text>
<text x="75.9" y="105.7">6</text>
<text x="47.9" y="111">4</text>
<text x="51.3" y="112.1">NC</text>
<text x="68.4" y="112.1">GND</text>
<text x="75.9" y="111">5</text>
<text x="47.9" y="124.2">1</text>
<text x="51.3" y="125.3">NC</text>
<text x="68.9" y="125.3">VCC</text>
<text x="75.9" y="124.2">8</text>
<text x="47.9" y="129.5">2</text>
<text x="51.3" y="129.2">AN</text>
<text x="70.8" y="129.2">VE</text>
<text x="75.9" y="129.5">7</text>
<text x="47.9" y="134.8">3</text>
<text x="51.3" y="134.5">CAT</text>
<text x="70.5" y="134.5">VO</text>
<text x="75.9" y="134.8">6</text>
<text x="47.9" y="140.1">4</text>
<text x="51.3" y="141.2">NC</text>
<text x="68.4" y="141.2">GND</text>
<text x="75.9" y="140.1">5</text>
<text x="47.9" y="152">1</text>
<text x="51.3" y="153.1">NC</text>
<text x="68.9" y="153.1">VCC</text>
<text x="75.9" y="152">8</text>
<text x="47.9" y="157.3">2</text>
<text x="51.3" y="157">AN</text>
<text x="70.8" y="157">VE</text>
<text x="75.9" y="157.3">7</text>
<text x="47.9" y="162.6">3</text>
<text x="47.9" y="167.9">4</text>
<text x="51.3" y="162.3">CAT</text>
<text x="70.5" y="162.3">VO</text>
<text x="75.9" y="167.9">5</text>
<text x="75.9" y="162.6">6</text>
<text x="51.3" y="168.9">NC</text>
<text x="68.4" y="168.9">GND</text>
<text x="47.9" y="179.8">1</text>
<text x="75.9" y="179.8">8</text>
<text x="47.9" y="185.1">2</text>
<text x="51.3" y="180.8">NC</text>
<text x="51.3" y="184.8">AN</text>
<text x="68.9" y="180.8">VCC</text>
<text x="70.8" y="184.8">VE</text>
<text x="75.9" y="185.1">7</text>
<text x="47.9" y="190.4">3</text>
<text x="51.3" y="190.1">CAT</text>
<text x="70.5" y="190.1">VO</text>
<text x="75.9" y="190.4">6</text>
<text x="47.9" y="195.7">4</text>
<text x="51.3" y="196.7">NC</text>
<text x="68.4" y="196.7">GND</text>
<text x="75.9" y="195.7">5</text>
</g>
<g font-size="2.5" fill="#880001">
<text x="44.7" y="15.5">IN</text>
<text x="51.9" y="15.5">OUT</text>
<text x="73.8" y="15.5">IN</text>
<text x="81" y="15.5">OUT</text>
</g>
<g font-size="2.5">
<text x="51.6" y="19.4" transform="rotate(-90 51.6 19.4)">GND</text>
<text x="80.7" y="19.4" transform="rotate(-90 80.7 19.4)">GND</text>
<text x="17.5" y="52.5">1</text>
<text x="17.5" y="55.2">2</text>
<text x="147.9" y="79.2">12</text>
<text x="153.4" y="80.3">VSS</text>
<text x="17.5" y="112.1">1</text>
<text x="17.5" y="114.7">2</text>
<text x="131.2" y="125.3">1</text>
<text x="176.2" y="122.6">1</text>
<text x="218.5" y="124">1</text>
<text x="164.5" y="146.4">1</text>
<text x="204.2" y="146.4">1</text>
<text x="249.2" y="146.4">1</text>
<text x="132.5" y="166.3">1</text>
<text x="176.2" y="166.3">1</text>
<text x="218.5" y="165">1</text>
<text x="18.8" y="170.3">1</text>
<text x="18.8" y="172.9">2</text>
<text x="250.5" y="184.8">1</text>
<text x="28" y="198">1</text>
<text x="28" y="200.7">2</text>
</g>
<g font-size="2.5" fill="#f00">
<text x="167.9" y="35.3">VCC</text>
<text x="175.4" y="34.3">1</text>
</g>
<g font-size="1.4" fill="#00f">
<text x="153.7" y="116.8" transform="rotate(-90 153.7 116.8)">2</text>
<text x="193.4" y="116.8" transform="rotate(-90 193.4 116.8)">2</text>
<text x="237" y="116.8" transform="rotate(-90 237 116.8)">2</text>
<text x="153.7" y="127.8" transform="rotate(-90 153.7 127.8)">1</text>
<text x="193.4" y="127.8" transform="rotate(-90 193.4 127.8)">1</text>
<text x="237" y="127.8" transform="rotate(-90 237 127.8)">1</text>
<text x="153.7" y="164.4" transform="rotate(-90 153.7 164.4)">2</text>
<text x="193.4" y="164.4" transform="rotate(-90 193.4 164.4)">2</text>
<text x="237" y="164.4" transform="rotate(-90 237 164.4)">2</text>
<text x="153.7" y="175.4" transform="rotate(-90 153.7 175.4)">1</text>
<text x="193.4" y="175.4" transform="rotate(-90 193.4 175.4)">1</text>
<text x="237" y="175.4" transform="rotate(-90 237 175.4)">1</text>
</g>
</svg>
